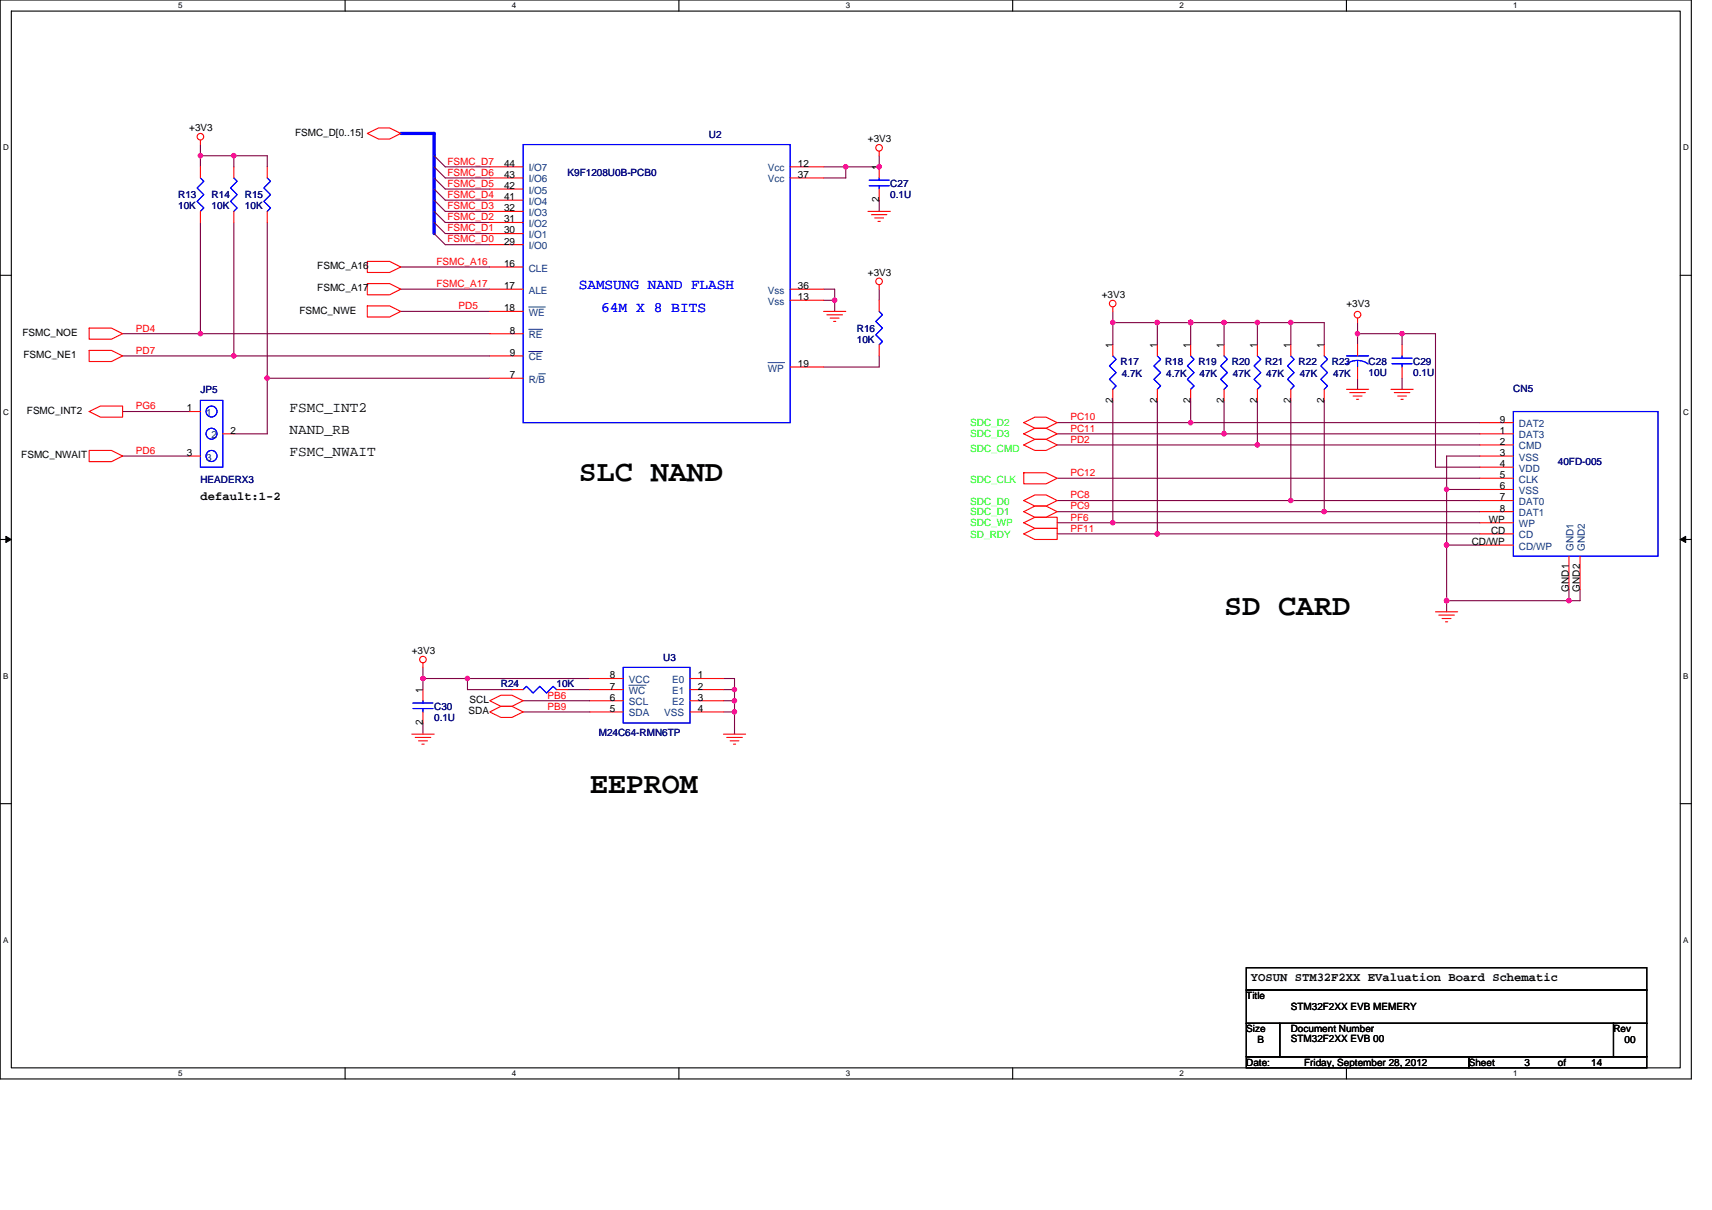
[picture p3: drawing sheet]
<svg xmlns="http://www.w3.org/2000/svg" width="297mm" height="210mm" viewBox="0 0 297 210" stroke-linecap="round" stroke-linejoin="round" font-family="sans-serif">
<path d="M0 0h293.5v187.2h-293.5zM2 1.9h289.5v183.4h-289.5z" fill="none" stroke="#000" stroke-width=".19"/>
<g fill="#fff">
<path d="M30.9 .2h.8v1.6h-.8z"/>
<path d="M30.9 185.5h.8v1.6h-.8z"/>
</g>
<path d="M59.9 0v1.9M59.9 185.3v1.9" fill="none" stroke="#000" stroke-width=".19"/>
<g fill="#fff">
<path d="M88.8 .2h.8v1.6h-.8z"/>
<path d="M88.8 185.5h.8v1.6h-.8z"/>
</g>
<path d="M117.8 0v1.9M117.8 185.3v1.9" fill="none" stroke="#000" stroke-width=".19"/>
<g fill="#fff">
<path d="M146.7 .2h.8v1.6h-.8z"/>
<path d="M146.7 185.5h.8v1.6h-.8z"/>
</g>
<path d="M175.7 0v1.9M175.7 185.3v1.9" fill="none" stroke="#000" stroke-width=".19"/>
<g fill="#fff">
<path d="M204.7 .2h.7v1.6h-.7z"/>
<path d="M204.7 185.5h.7v1.6h-.7z"/>
</g>
<path d="M233.6 0v1.9M233.6 185.3v1.9" fill="none" stroke="#000" stroke-width=".19"/>
<g fill="#fff">
<path d="M262.6 .2h.7v1.6h-.7z"/>
<path d="M262.6 185.5h.7v1.6h-.7z"/>
<path d="M.5 24.8h1v1.6h-1z"/>
<path d="M292 24.8h1v1.6h-1z"/>
<path d="M.5 70.7h1v1.5h-1z"/>
<path d="M292 70.7h1v1.5h-1z"/>
</g>
<path d="M0 47.8h2M291.5 47.8h2" fill="none" stroke="#000" stroke-width=".19"/>
<g fill="#fff">
<path d="M.5 116.5h.9v1.6h-.9z"/>
<path d="M292 116.5h.9v1.6h-.9z"/>
</g>
<path d="M0 93.6h2M291.5 93.6h2" fill="none" stroke="#000" stroke-width=".19"/>
<path d="M1 93.1l1 .5-1 .5zM291.5 93.6l1-.5v1z" fill="#000" stroke="#000" stroke-width=".17"/>
<g fill="#fff">
<path d="M.5 162.4h.9v1.5h-.9z"/>
<path d="M292 162.4h.9v1.5h-.9z"/>
</g>
<path d="M0 139.5h2M291.5 139.5h2M216.2 177.6h5.8v5.8h-5.8zM216.2 167.9h69.5v3.9h-69.5zM216.2 171.8h69.5v5.8h-69.5zM222 177.6h57.9v5.8h-57.9zM279.9 177.6h5.8v5.8h-5.8zM216.2 183.4h38.6v1.9h-38.6zM254.8 183.4h30.9v1.9h-30.9z" fill="none" stroke="#000" stroke-width=".19"/>
<g fill="none" stroke="#800040" stroke-width=".19">
<path d="M34.8 38.6v19.3M34.8 27v2M34.8 25.1v1.9h5.8M40.6 27h5.8v2M40.6 27v2M40.6 38.6v23.2M46.4 38.6v27M75.3 38.6l2 1.9h7.7M75.3 36.7l2 1.9h7.7M75.3 34.7l2 2h7.7M75.3 32.8l2 1.9h7.7M75.3 30.9l2 1.9h7.7"/>
<path d="M75.3 29l2 1.9h7.7M75.3 27l2 2h7.7M142.9 29h3.8v1.9h-3.8M152.5 27v2h-5.8M152.5 34.7v2M21.3 57.9h13.5M34.8 57.9h50.2M69.5 50.2h15.5M69.5 46.3h15.5M69.5 54h15.5M75.3 40.5l2 2h7.7M142.9 50.2h1.9v1.9"/>
<path d="M142.9 52.1h1.9v1.9M152.5 50.2v1.9M193.1 56v3.8M193.1 54v2M193.1 56h7.7M200.8 56v3.8M200.8 56h5.8M206.6 56v3.8M206.6 56h5.8M212.4 56v3.8M212.4 56h5.8M218.2 56v3.8"/>
<path d="M218.2 56h5.8M224 56v3.8M224 56h5.8v3.8M235.5 57.9v1.9M235.5 56v1.9M235.5 57.9h7.8M243.3 57.9v1.9M243.3 57.9h5.8v23.2h7.7M21.3 71.4h11.5M21.3 61.8h19.3M21.3 79.1h11.5M40.6 61.8h44.4"/>
<path d="M46.4 65.6h38.6M46.4 65.6v9.7h-5.8M152.5 61.8v1.9h-9.6M183.4 75.3h29M183.4 73.3h23.2M183.4 77.2h34.8M193.1 69.5v21.2M200.8 69.5v23.1M206.6 69.5v3.8M206.6 73.3h50.2M212.4 69.5v5.8M212.4 75.3h44.4"/>
<path d="M218.2 77.2h38.6M218.2 69.5v7.7M224 69.5v17.4M229.8 69.5v19.3M235.5 65.6v2M243.3 65.6v2M256.8 79.1h-5.8v5.8M183.4 83h73.4M183.4 90.7h9.7M183.4 92.6h17.4M183.4 86.9h40.6M183.4 88.8h46.4"/>
<path d="M193.1 90.7h63.7M200.8 92.6h56M224 86.9h32.8M229.8 88.8h27M251 94.6v9.6M251 94.6h5.8M251 84.9h5.8M251 84.9v9.7M73.4 117.8v1.9M73.4 115.8v2M73.4 117.8h7.7v1.9h7.7M81.1 117.8h21.2"/>
<path d="M98.5 119.7h3.8M125.5 117.8h1.9v1.9M125.5 119.7h1.9v1.9M251 104.2h21.2M251 104.2v2M272.2 102.3v1.9M274.1 102.3v1.9h-1.9M73.4 125.5v1.9M90.8 123.5h11.5M90.8 121.6h11.5M125.5 121.6h1.9v1.9M125.5 123.5h1.9v3.9"/>
</g>
<path d="M69.5 23.2h5.8v17.3" fill="none" stroke="#00f" stroke-width=".57"/>
<g fill="#f0f" stroke="#f0f" stroke-width=".19">
<circle cx="152.5" cy="28.9" r=".38"/>
<circle cx="146.7" cy="28.9" r=".38"/>
<circle cx="144.8" cy="52.1" r=".38"/>
<circle cx="34.8" cy="27" r=".38"/>
<circle cx="40.6" cy="27" r=".38"/>
<circle cx="34.8" cy="57.9" r=".38"/>
<circle cx="40.6" cy="61.8" r=".38"/>
<circle cx="46.4" cy="65.6" r=".38"/>
<circle cx="243.3" cy="57.9" r=".38"/>
<circle cx="235.5" cy="57.9" r=".38"/>
<circle cx="251" cy="94.6" r=".38"/>
<circle cx="251" cy="84.9" r=".38"/>
<circle cx="200.8" cy="92.6" r=".38"/>
<circle cx="212.4" cy="75.3" r=".38"/>
<circle cx="218.2" cy="77.2" r=".38"/>
<circle cx="251" cy="104.2" r=".38"/>
<circle cx="223.9" cy="86.9" r=".38"/>
<circle cx="229.7" cy="88.8" r=".38"/>
<circle cx="206.6" cy="73.3" r=".38"/>
<circle cx="193.1" cy="90.7" r=".38"/>
<circle cx="272.2" cy="104.2" r=".38"/>
<circle cx="206.6" cy="56" r=".38"/>
<circle cx="200.8" cy="56" r=".38"/>
<circle cx="223.9" cy="56" r=".38"/>
<circle cx="212.4" cy="56" r=".38"/>
<circle cx="193.1" cy="56" r=".38"/>
<circle cx="218.2" cy="56" r=".38"/>
<circle cx="81.1" cy="117.7" r=".38"/>
<circle cx="73.4" cy="117.7" r=".38"/>
<circle cx="127.4" cy="119.7" r=".38"/>
<circle cx="127.4" cy="121.6" r=".38"/>
<circle cx="127.4" cy="123.5" r=".38"/>
</g>
<g fill="none" stroke="#f00" stroke-width=".19">
<path d="M34.8 24.3v.8M34.8 29v1.9M34.8 36.7v1.9M40.6 29v1.9M40.6 36.7v1.9M46.4 29v1.9M46.4 36.7v1.9M63.7 23.2l2-1h1.9l1.9 1-1.9 .9h-1.9zM85 29h5.8M85 30.9h5.8M85 32.8h5.8M85 34.7h5.8"/>
<path d="M85 36.7h5.8M85 38.6h5.8M137.1 29h5.8M137.1 30.9h5.8M150.6 36.7h3.9M151.2 37.3h2.7M151.8 37.8h1.5M152.3 38.4h.4M152.5 26.2v.8M152.5 29v1.9M152.5 32.8v1.9M15.5 56.9h3.8l2 1-2 1h-3.8z"/>
<path d="M63.7 53.1h3.9l1.9 .9-1.9 1h-3.9zM63.7 49.2h3.9l1.9 1-1.9 1h-3.9zM63.7 45.4h3.9l1.9 .9-1.9 1h-3.9zM85 57.9h5.8M85 46.3h5.8M85 50.2h5.8M85 54h5.8M85 40.5h5.8M85 42.5h5.8M137.1 52.1h5.8M137.1 50.2h5.8M142.9 54h3.8"/>
<path d="M143.5 54.6h2.7M144 55.2h1.6M144.6 55.8h.4M152.5 49.4v.8M152.5 52.1v1.9M152.5 59.8v2M193.1 53.3v.7M193.1 59.8v2M200.8 59.8v2M206.6 59.8v2M212.4 59.8v2M218.2 59.8v2"/>
<path d="M224 59.8v2M229.8 59.8v2M235.5 55.2v.8M235.5 59.8v2M243.3 59.8v2M15.5 78.2h3.8l2 .9-2 1h-3.8zM15.5 60.8h3.8l2 1-2 .9h-3.8zM15.5 71.4l1.9-.9h3.9v1.9h-3.9zM32.8 71.4h2M32.8 79.1h2M38.6 75.3h2M85 65.6h5.8"/>
<path d="M85 61.8h5.8M137.1 63.7h5.8M177.6 77.2l2-1h1.9l1.9 1-1.9 1h-1.9zM177.6 75.3l2-1h1.9l1.9 1-1.9 .9h-1.9zM177.6 73.3l2-.9h1.9l1.9 .9-1.9 1h-1.9zM193.1 67.6v1.9M200.8 67.6v1.9M206.6 67.6v1.9M212.4 67.6v1.9M218.2 67.6v1.9M224 67.6v1.9M229.8 67.6v1.9"/>
<path d="M233.6 67.6h3.9M234.2 68.1h2.7M234.8 68.7h1.5M235.3 69.3h.4M235.5 63.7v1.9M241.3 67.6h3.9M241.9 68.1h2.7M242.5 68.7h1.5M243.1 69.3h.4M243.3 63.7v1.9M256.8 75.3h5.8M256.8 79.1h5.8"/>
<path d="M256.8 73.3h5.8M256.8 77.2h5.8M177.6 82h3.9l1.9 1-1.9 1h-3.9zM177.6 92.6l2-.9h3.8v1.9h-3.8zM177.6 86.9l2-1h1.9l1.9 1-1.9 .9h-1.9zM177.6 90.7l2-.9h3.8v1.9h-3.8zM177.6 88.8l2-1h1.9l1.9 1-1.9 1h-1.9zM256.8 81.1h5.8M256.8 83h5.8M256.8 84.9h5.8M256.8 86.9h5.8M256.8 88.8h5.8"/>
<path d="M256.8 90.7h5.8M256.8 92.6h5.8M256.8 94.6h5.8M272.2 96.5v5.8M274.1 96.5v5.8M73.4 115v.8M73.4 119.7v1.9M88.8 119.7h2M96.6 119.7h1.9M102.3 119.7h5.8M102.3 117.8h5.8M119.7 119.7h5.8"/>
<path d="M119.7 117.8h5.8M249.1 106.2h3.8M249.6 106.7h2.7M250.2 107.3h1.6M250.8 107.9h.4M71.5 127.4h3.8M72 128h2.7M72.6 128.6h1.6M73.2 129.1h.4M73.4 123.5v2M85 123.5l1.9-.9h1.9l2 .9-2 1h-1.9zM85 121.6l1.9-.9h1.9l2 .9-2 1h-1.9z"/>
<path d="M102.3 121.6h5.8M102.3 123.5h5.8M119.7 121.6h5.8M119.7 123.5h5.8M125.5 127.4h3.9M126.1 128h2.7M126.7 128.6h1.5M127.3 129.1h.3"/>
<circle cx="34.8" cy="23.7" r=".57"/>
<circle cx="152.5" cy="25.7" r=".57"/>
<circle cx="152.5" cy="48.8" r=".57"/>
<circle cx="193.1" cy="52.7" r=".57"/>
<circle cx="235.5" cy="54.6" r=".57"/>
<circle cx="73.4" cy="114.5" r=".57"/>
</g>
<g fill="none" stroke="#00f" stroke-width=".19">
<path d="M34.8 30.9l.6 .6-1.2 1.1 1.2 1.2-1.2 1.1 1.2 1.2-.6 .6M40.6 30.9l.5 .6-1.1 1.1 1.1 1.2-1.1 1.1 1.1 1.2-.5 .6M46.4 30.9l.5 .6-1.1 1.1 1.1 1.2-1.1 1.1 1.1 1.2-.5 .6M90.8 25.1h46.3v48.2h-46.3zM150.8 32.2h3.5M150.8 31.3h3.5M152.5 30.9v.4M152.5 32.2v.6M152.5 54l.6 .6-1.1 1.2 1.1 1.1-1.1 1.2 1.1 1.2-.6 .5M34.8 69.5h3.8v11.6h-3.8zM193.1 61.8l.6 .6-1.2 1.1 1.2 1.2-1.2 1.1 1.2 1.2-.6 .6M200.8 61.8l.6 .6-1.2 1.1 1.2 1.2-1.2 1.1 1.2 1.2-.6 .6"/>
<path d="M206.6 61.8l.6 .6-1.2 1.1 1.2 1.2-1.2 1.1 1.2 1.2-.6 .6M212.4 61.8l.6 .6-1.2 1.1 1.2 1.2-1.2 1.1 1.2 1.2-.6 .6M218.2 61.8l.6 .6-1.2 1.1 1.2 1.2-1.2 1.1 1.2 1.2-.6 .6M224 61.8l.5 .6-1.1 1.1 1.1 1.2-1.1 1.1 1.1 1.2-.5 .6M229.8 61.8l.5 .6-1.1 1.1 1.1 1.2-1.1 1.1 1.1 1.2-.5 .6M233.6 61.8h3.9M233.7 63.2a3.1 3.1 0 0 1 3.7 0M235.5 62.5v1.2M241.5 63.1h3.5M241.5 62.1h3.5M243.3 61.8v.3M243.3 63.1v.6"/>
<path d="M262.6 71.4h25.1v25.1h-25.1zM90.8 119.7l.6-.6 1.1 1.2 1.2-1.2 1.1 1.2 1.2-1.2 .6 .6M108.1 115.8h11.6v9.7h-11.6zM71.6 123h3.5M71.6 122h3.5M73.4 121.6v.4M73.4 123v.5"/>
<circle cx="36.7" cy="79.1" r=".96"/>
<circle cx="36.7" cy="71.4" r=".95"/>
<circle cx="36.7" cy="75.3" r=".95"/>
</g>
<path d="M91.7 57.1h2.4M91.7 53.3h2.9M91.7 61h2.4M93.5 64.9h1.1M133.2 62.9h2.9M109.1 118.9h3" fill="none" stroke="#004080" stroke-width=".17"/>
<g font-size="5.2">
<text x="100.4" y="83.5">SLC NAND</text>
<text x="212.4" y="106.7">SD CARD</text>
<text x="102.3" y="137.6">EEPROM</text>
</g>
<g font-size="2.5" fill="#00f">
<text x="100.4" y="50.2">SAMSUNG NAND FLASH</text>
<text x="104.3" y="54.1">64M X 8 BITS</text>
</g>
<g font-size="2.5">
<text x="50.2" y="71.5">FSMC_INT2</text>
<text x="50.2" y="75.3">NAND_RB</text>
<text x="50.2" y="79.2">FSMC_NWAIT</text>
</g>
<g font-size="2.1">
<text x="34.8" y="86.7">default:1-2</text>
<text x="217" y="170.3">YOSUN STM32F2XX EValuation Board Schematic</text>
</g>
<g font-size="1.7">
<text x="32.8" y="22.8">+3V3</text>
<text x="51.2" y="23.5">FSMC_D[0..15]</text>
<text x="87.5" y="28.9">44</text>
<text x="138.4" y="28.9">12</text>
<text x="150.6" y="24.7">+3V3</text>
<text x="152.5" y="29.5" transform="rotate(-90 152.5 29.5)">1</text>
<text x="87.5" y="30.9">43</text>
<text x="87.5" y="32.8">42</text>
<text x="87.5" y="34.7">41</text>
<text x="138.4" y="30.9">37</text>
<text x="152.5" y="35.1" transform="rotate(-90 152.5 35.1)">2</text>
<text x="87.5" y="36.7">32</text>
<text x="87.5" y="38.6">31</text>
<text x="87.5" y="40.5">30</text>
<text x="55.1" y="46.7">FSMC_A16</text>
<text x="87.5" y="46.3">16</text>
<text x="87.5" y="42.4">29</text>
<text x="150.6" y="47.9">+3V3</text>
<text x="55.1" y="50.6">FSMC_A17</text>
<text x="87.5" y="50.2">17</text>
<text x="138.4" y="52.1">13</text>
<text x="138.4" y="50.2">36</text>
<text x="191.2" y="51.7">+3V3</text>
<text x="233.6" y="53.3">+3V3</text>
<text x="3.9" y="58.3">FSMC_NOE</text>
<text x="52" y="54.4">FSMC_NWE</text>
<text x="87.5" y="54">18</text>
<text x="88.4" y="57.9">8</text>
<text x="4.1" y="62.1">FSMC_NE1</text>
<text x="88.4" y="65.6">7</text>
<text x="88.4" y="61.7">9</text>
<text x="138.4" y="63.7">19</text>
<text x="193.1" y="60.4" transform="rotate(-90 193.1 60.4)">1</text>
<text x="200.8" y="60.4" transform="rotate(-90 200.8 60.4)">1</text>
<text x="206.6" y="60.4" transform="rotate(-90 206.6 60.4)">1</text>
<text x="212.4" y="60.4" transform="rotate(-90 212.4 60.4)">1</text>
<text x="218.1" y="60.4" transform="rotate(-90 218.1 60.4)">1</text>
<text x="223.9" y="60.4" transform="rotate(-90 223.9 60.4)">1</text>
<text x="229.7" y="60.4" transform="rotate(-90 229.7 60.4)">1</text>
<text x="4.7" y="71.8">FSMC_INT2</text>
<text x="32.4" y="71.4">1</text>
<text x="193.1" y="69.9" transform="rotate(-90 193.1 69.9)">2</text>
<text x="200.8" y="69.9" transform="rotate(-90 200.8 69.9)">2</text>
<text x="206.6" y="69.9" transform="rotate(-90 206.6 69.9)">2</text>
<text x="212.4" y="69.9" transform="rotate(-90 212.4 69.9)">2</text>
<text x="218.1" y="69.9" transform="rotate(-90 218.1 69.9)">2</text>
<text x="223.9" y="69.9" transform="rotate(-90 223.9 69.9)">2</text>
<text x="229.7" y="69.9" transform="rotate(-90 229.7 69.9)">2</text>
<text x="40" y="75.3">2</text>
<text x="260.2" y="73.3">9</text>
<text x="260.2" y="75.3">1</text>
<text x="260.2" y="77.2">2</text>
<text x="3.7" y="79.5">FSMC_NWAIT</text>
<text x="32.4" y="79.1">3</text>
<text x="260.2" y="79.1">3</text>
<text x="260.2" y="81">4</text>
<text x="260.2" y="83">5</text>
<text x="260.2" y="84.9">6</text>
<text x="260.2" y="86.8">7</text>
<text x="260.2" y="88.8">8</text>
<text x="255.4" y="94.6">CD/WP</text>
<text x="258.3" y="90.7">WP</text>
<text x="258.7" y="92.6">CD</text>
<text x="272.2" y="102.7" transform="rotate(-90 272.2 102.7)">GND1</text>
<text x="274.1" y="102.7" transform="rotate(-90 274.1 102.7)">GND2</text>
<text x="71.5" y="113.5">+3V3</text>
<text x="105.8" y="119.7">7</text>
<text x="105.8" y="117.7">8</text>
<text x="121.1" y="117.7">1</text>
<text x="121.1" y="119.7">2</text>
<text x="73.4" y="125.9" transform="rotate(-90 73.4 125.9)">2</text>
<text x="73.4" y="120.2" transform="rotate(-90 73.4 120.2)">1</text>
<text x="81.3" y="123.9">SDA</text>
<text x="81.5" y="122">SCL</text>
<text x="105.8" y="123.5">5</text>
<text x="105.8" y="121.6">6</text>
<text x="121.1" y="121.6">3</text>
<text x="121.1" y="123.5">4</text>
<text x="216.2" y="173.4">Title</text>
<text x="216.2" y="179.1">Size</text>
<text x="224" y="179.1">Document Number</text>
<text x="224" y="175.3">STM32F2XX EVB MEMERY</text>
<text x="279.9" y="179.1">Rev</text>
<text x="216.2" y="184.9">Date:</text>
<text x="218.2" y="181.1">B</text>
<text x="224" y="180.9">STM32F2XX EVB 00</text>
<text x="226.3" y="184.9">Friday, September 28, 2012</text>
<text x="254.8" y="184.9">Sheet</text>
<text x="264.5" y="184.9">3</text>
<text x="270.3" y="184.9">of</text>
<text x="276.1" y="184.9">14</text>
<text x="281.9" y="181.1">00</text>
</g>
<g font-size="1.7" fill="#000080">
<text x="123" y="23.9">U2</text>
<text x="30.9" y="34.4">R13</text>
<text x="36.7" y="34.4">R14</text>
<text x="42.5" y="34.4">R15</text>
<text x="98.5" y="30.5">K9F1208U0B-PCB0</text>
<text x="154.5" y="32.4">C27</text>
<text x="154.5" y="34.4">0.1U</text>
<text x="30.9" y="36.3">10K</text>
<text x="36.7" y="36.3">10K</text>
<text x="42.5" y="36.3">10K</text>
<text x="148.7" y="57.5">R16</text>
<text x="148.7" y="59.5">10K</text>
<text x="194.4" y="63.3">R17</text>
<text x="194.6" y="65.4">4.7K</text>
<text x="202.1" y="63.3">R18</text>
<text x="202.3" y="65.4">4.7K</text>
<text x="207.9" y="63.3">R19</text>
<text x="208.1" y="65.4">47K</text>
<text x="213.7" y="63.3">R20</text>
<text x="213.9" y="65.4">47K</text>
<text x="219.5" y="63.3">R21</text>
<text x="219.7" y="65.4">47K</text>
<text x="225.3" y="63.3">R22</text>
<text x="225.5" y="65.4">47K</text>
<text x="231.1" y="63.3">R23</text>
<text x="231.3" y="65.4">47K</text>
<text x="237.5" y="63.3">C28</text>
<text x="237.5" y="65.2">10U</text>
<text x="245.2" y="63.3">C29</text>
<text x="245.2" y="65.2">0.1U</text>
<text x="34.8" y="68.1">JP5</text>
<text x="262.6" y="67.9">CN5</text>
<text x="34.8" y="83.8">HEADERX3</text>
<text x="270.3" y="80.7">40FD-005</text>
<text x="86.9" y="119.3">R24</text>
<text x="96.6" y="119.3">10K</text>
<text x="115.1" y="114.7">U3</text>
<text x="75.3" y="123.1">C30</text>
<text x="75.3" y="125.1">0.1U</text>
<text x="103.9" y="127.8">M24C64-RMN6TP</text>
</g>
<g font-size="1.7" fill="#f00">
<text x="77.6" y="28.6">FSMC_D7</text>
<text x="77.6" y="34.4">FSMC_D4</text>
<text x="77.6" y="32.4">FSMC_D5</text>
<text x="77.6" y="30.5">FSMC_D6</text>
<text x="77.6" y="40.2">FSMC_D1</text>
<text x="77.6" y="38.2">FSMC_D2</text>
<text x="77.6" y="36.3">FSMC_D3</text>
<text x="75.7" y="46">FSMC_A16</text>
<text x="77.6" y="42.1">FSMC_D0</text>
<text x="75.7" y="49.8">FSMC_A17</text>
<text x="79.6" y="53.7">PD5</text>
<text x="23.6" y="57.5">PD4</text>
<text x="23.6" y="61.4">PD7</text>
<text x="23.6" y="71">PG6</text>
<text x="185.7" y="73">PC10</text>
<text x="185.7" y="74.9">PC11</text>
<text x="185.7" y="76.8">PD2</text>
<text x="23.6" y="78.8">PD6</text>
<text x="185.7" y="82.6">PC12</text>
<text x="185.7" y="86.5">PC8</text>
<text x="185.7" y="88.4">PC9</text>
<text x="185.7" y="92.3">PF11</text>
<text x="185.7" y="90.3">PF6</text>
<text x="95" y="123.2">PB9</text>
<text x="95" y="121.2">PB6</text>
</g>
<g font-size="1.7" fill="#004080">
<text x="91.7" y="29.7">I/O7</text>
<text x="133.2" y="29.7">Vcc</text>
<text x="91.7" y="31.7">I/O6</text>
<text x="91.7" y="33.6">I/O5</text>
<text x="91.7" y="35.5">I/O4</text>
<text x="133.2" y="31.7">Vcc</text>
<text x="91.7" y="37.5">I/O3</text>
<text x="91.7" y="39.4">I/O2</text>
<text x="91.7" y="41.3">I/O1</text>
<text x="91.7" y="47.1">CLE</text>
<text x="91.7" y="43.2">I/O0</text>
<text x="91.7" y="51">ALE</text>
<text x="133.2" y="52.9">Vss</text>
<text x="133.2" y="51">Vss</text>
<text x="91.7" y="58.7">RE</text>
<text x="91.7" y="54.8">WE</text>
<text x="91.7" y="62.5">CE</text>
<text x="133.2" y="64.5">WP</text>
<text x="91.7" y="66.4">R/B</text>
<text x="35.7" y="72.2">1</text>
<text x="36.7" y="76.1">2</text>
<text x="263.5" y="74.1">DAT2</text>
<text x="263.5" y="76.1">DAT3</text>
<text x="263.5" y="78">CMD</text>
<text x="35.7" y="79.9">3</text>
<text x="263.5" y="79.9">VSS</text>
<text x="263.5" y="81.9">VDD</text>
<text x="263.5" y="83.8">CLK</text>
<text x="263.5" y="85.7">VSS</text>
<text x="263.5" y="87.7">DAT0</text>
<text x="263.5" y="89.6">DAT1</text>
<text x="263.5" y="91.5">WP</text>
<text x="263.5" y="93.4">CD</text>
<text x="263.5" y="95.4">CD/WP</text>
<text x="273" y="95.5" transform="rotate(-90 273 95.5)">GND1</text>
<text x="275" y="95.5" transform="rotate(-90 275 95.5)">GND2</text>
<text x="109.1" y="118.5">VCC</text>
<text x="116.6" y="118.5">E0</text>
<text x="109.1" y="124.3">SDA</text>
<text x="109.1" y="122.4">SCL</text>
<text x="109.1" y="120.5">WC</text>
<text x="115.2" y="124.3">VSS</text>
<text x="116.6" y="120.5">E1</text>
<text x="116.6" y="122.4">E2</text>
</g>
<g font-size="1.7" fill="#0f0">
<text x="168.4" y="75.9">SDC_D3</text>
<text x="168.4" y="73.9">SDC_D2</text>
<text x="168.4" y="83.8">SDC_CLK</text>
<text x="168.4" y="78.4">SDC_CMD</text>
<text x="168.4" y="87.6">SDC_D0</text>
<text x="168.4" y="89.4">SDC_D1</text>
<text x="168.4" y="93.4">SD_RDY</text>
<text x="168.4" y="91.3">SDC_WP</text>
</g>
<g font-size="1.4">
<text x="30.9" y="1.5">5</text>
<text x="88.8" y="1.5">4</text>
<text x="146.7" y="1.5">3</text>
<text x="204.7" y="1.5">2</text>
<text x="262.6" y="1.5">1</text>
<text x=".5" y="26.1">D</text>
<text x="292" y="26.1">D</text>
<text x=".5" y="71.9">C</text>
<text x="292" y="71.9">C</text>
<text x=".5" y="117.8">B</text>
<text x="292" y="117.8">B</text>
<text x=".5" y="163.6">A</text>
<text x="292" y="163.6">A</text>
<text x="30.9" y="186.8">5</text>
<text x="88.8" y="186.8">4</text>
<text x="146.7" y="186.8">3</text>
<text x="204.7" y="186.8">2</text>
<text x="262.6" y="186.8">1</text>
</g>
</svg>
